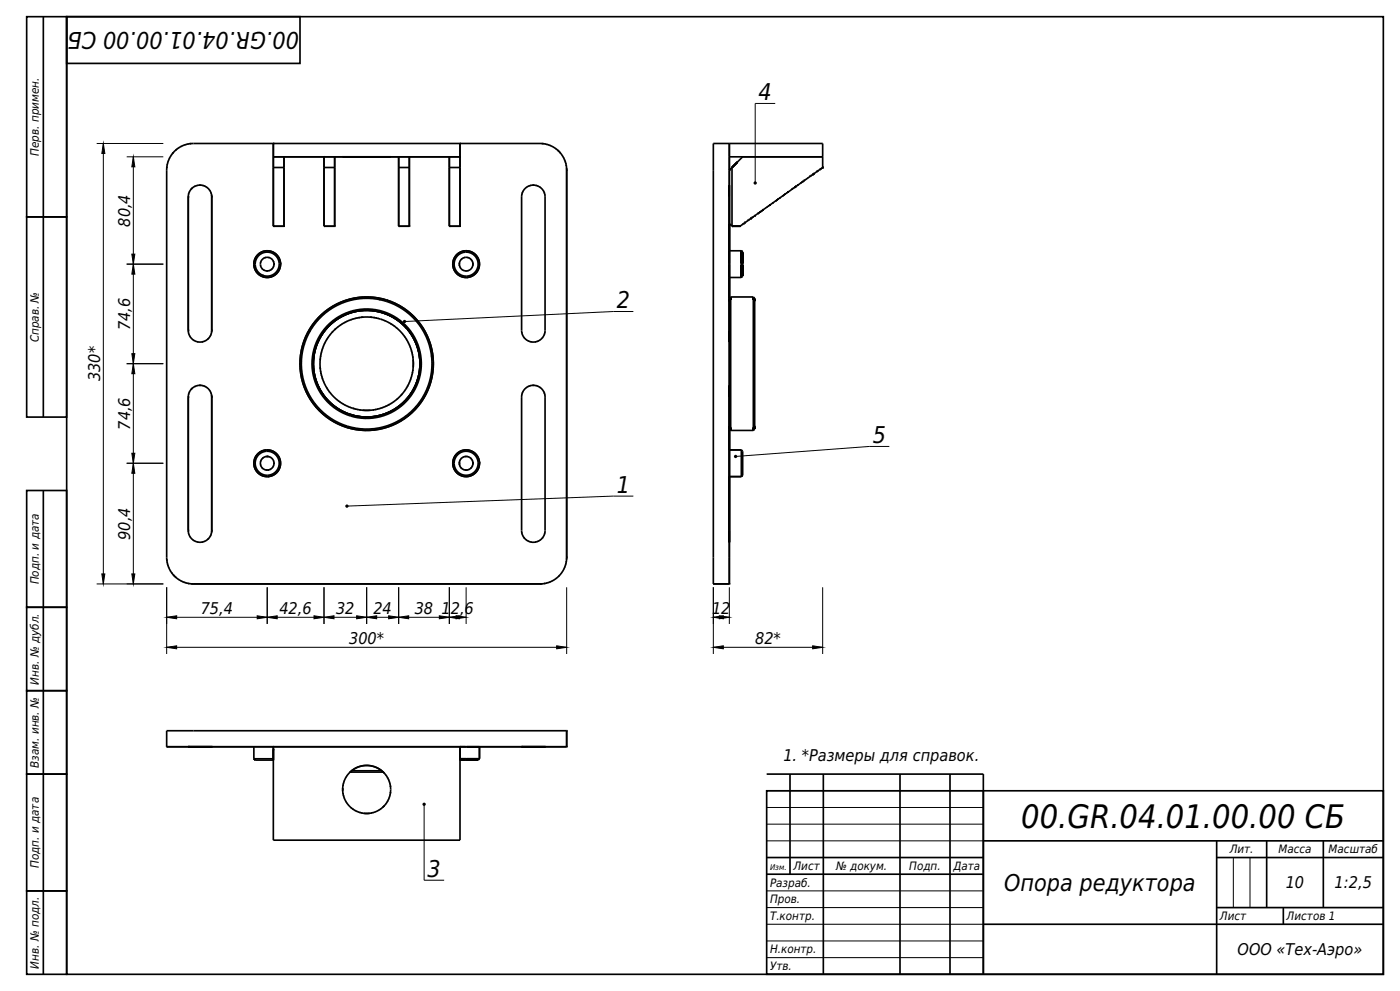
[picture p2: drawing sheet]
<svg xmlns="http://www.w3.org/2000/svg" width="420mm" height="297mm" viewBox="0 0 420 297" stroke-linecap="round" stroke-linejoin="round" font-family="sans-serif">
<g fill="none" stroke="#000" stroke-width=".5">
<path d="M8 5h12v60h-12zM13 5v120M20 5h395v287h-395zM20 5h70v14h-70zM50.1 49.9l-.1 .5M50.2 49.3l-.1 .2M50.3 48.8v.1M50.4 48.4v.1M50.5 48.1v.1M50.8 47.5v.1M50.9 47.3v.1M51.3 46.7l-.1 .1"/>
<path d="M51.5 46.3v.1M52 45.7l-.3 .4M53.1 44.7l-.4 .3M53.4 44.5h-.1M53.8 44.2l-.1 .1M54.4 43.9h-.1M54.6 43.8h-.1M55.2 43.5h-.1M55.5 43.4h-.1M55.9 43.3h-.1M56.5 59v40M56.5 59l.3-1.4 .7-1 1.2-.9 1.2-.2 1.4 .2 1.2 .8 .7 1.1 .3 1.4"/>
<path d="M56.5 58.8v.2M56.5 43.1l-.2 .1M56.6 58v.2M56.7 57.7v.1M56.9 57.4l-.1 .1M57.4 43l-.5 .1M57.7 56.3l-.4 .4M58.5 55.8l-.1 .1M58.8 55.7h.1M59.2 55.6h-.1M59.7 55.5h.7M60.8 55.6h.1"/>
<path d="M61.2 55.7h.1M61.5 55.8h.1M61.8 56h.1M62.1 56.2h.1M62.7 56.8l.1 .1M63 57.1v.1M63.2 57.6l.1 .1M63.3 57.9l.1 .1M63.5 58.3v.7M63.5 59v40M82 43h56M82 47h56"/>
<path d="M82 43v4M82 47h2.4a.56 .56 0 0 1 .7 0 .56 .56 0 0 1 .1 .7v2.5M82 47v3.2M82 50.2h3.2M82 50.2v17.6M82 50.2l.1 .1M82 43h.1M82 47h.1M82.1 43h-24.1l-1.6 .2-2.1 .7-1.9 1.4-1.5 2-.7 2.1-.2 1.6v116.5l.3 1.7 .6 1.4 1.6 2.2 2.4 1.6 1.5 .4 1.6 .2M85.2 50.2v17.6M85.2 47.1v3.1M85.2 50.2l-.1 .1"/>
<path d="M85.3 47h11.9M97.2 47h2.4a.56 .56 0 0 1 .7 0 .56 .56 0 0 1 .1 .7v2.5M97.2 47v3.2M97.2 50.2h3.2M97.2 50.2v17.6M97.2 50.2l.1 .1M100.4 47h19.1M100.4 50.2v17.6M100.4 50.2l-.1 .1M102.8 47h14.4M119.6 50.2h3.2M119.6 50.2v17.6"/>
<path d="M119.6 47.1v3.1M119.6 50.2l.1 .1M122.8 47h-2.4a.56 .56 0 0 0-.7 0 .56 .56 0 0 0-.1 .7v2.5M122.8 47v3.2M122.8 50.2v17.6M122.8 47.1v3.1M122.8 50.2l-.1 .1M122.8 47h11.9M134.8 50.2h3.2M134.8 50.2v17.6M134.8 47.1v3.1M134.8 50.2l.1 .1"/>
<path d="M138 43h24l2.2 .3 2.4 1.2 1.9 1.9 1.1 2.2 .4 2.4M138 43v4M138 47h-2.4a.56 .56 0 0 0-.7 0 .56 .56 0 0 0-.1 .7v2.5M138 47v3.2M138 50.2v17.6M138 50.2l-.1 .1M156.6 58.3l-.1 .1M156.7 57.7l-.1 .3M156.8 57.5v.1M156.9 57.3h.1M157.5 56.6l1.6-1 2 .1 1.6 1 .6 1 .2 1.1v40.4l-.3 1.2-.8 1.2-1.1 .7-1.2 .2-1.3-.2-1.2-.7-.7-1-.4-1.4v-40.2l.3-1.4zM158 56.1l-.1 .1"/>
<path d="M158.5 55.8h.1M158.8 55.7h-.1M159.2 55.6h-.1M159.7 55.5h.6M160.8 55.6h.1M161.2 55.7h.1M161.5 55.8h.1M162 56.1l.1 .1M162.5 43l.6 .1M163.1 57.3h.1M163.2 57.5v.1M163.3 57.7l.1 .3"/>
<path d="M163.4 58.3l.1 .1M163.6 43.2h.1M164 43.3h.2M164.5 43.4h.1M164.8 43.5h.1M165 43.6l.2 .1M166 44.1h.1M166.6 44.5l.2 .1M167.2 44.9l.5 .5M167.8 45.5l.3 .3M168.7 46.6h.1M169 47.2l.1 .1"/>
<path d="M169.1 47.4l.1 .1M169.3 47.7h.1M169.4 47.9v.1M169.5 48.2v.1M169.6 48.5l.1 .2M169.7 48.9l.1 .2M169.8 49.4l.1 .4M170 50.3v.7M170 51v116M218.8 43h27.2a.53 .53 0 0 1 .6 0 .53 .53 0 0 1 .2 .6v3.4M218.8 43v3.2a.57 .57 0 0 0 0 .7 .57 .57 0 0 0 .8 .1h27.2M218.8 59v40"/>
<path d="M218.8 55.5v3.5zM218.8 47.1v3.9M218.8 43v8M218.8 51v116M218.8 43h-4a.5 .5 0 0 0-.5-.1 .5 .5 0 0 0-.3 .5v131.6M218.8 51v15.3a1.52 1.52 0 0 0 .8 1.5M218.9 50.9l-.1 .1M219.6 50.2v17.6M219.6 50.2l-.8 .8M219.6 50.2l-.1 .1M221.1 48.7l-1.4 1.4 1.6-1.6-1.7 1.7M233.1 59.9h.1"/>
<path d="M233.5 59.7h-.1M234 59.3l-.2 .1M234.8 58.7h.1M235.2 58.4l-.1 .1M235.6 58.2h-.1M236 57.9h-.1M236.5 57.5l-.2 .1M237.7 56.6l-.1 .1M238.1 56.4l-.1 .1M238.5 56.1l-.2 .1M238.9 55.8l-.2 .1M239.4 55.5l-.2 .1"/>
<path d="M240.2 54.9h.1M240.6 54.6l-.1 .1M240.9 54.4h.1M241.4 54l-.1 .1M242.3 53.4h-.1M243.1 52.8l-.1 .1M243.5 52.6h-.1M243.9 52.2l-.2 .2M244.3 52l-.2 .1M245.2 51.4h-.1M245.5 51.1l-.1 .1M246 50.8h-.1"/>
<path d="M246.3 50.5v.1M246.8 50.2l-.1 .1M246.8 50.2l-24.8 17.6h-2.4M246.8 47h-23.3a2.26 2.26 0 0 0-1.8 1.1l-2.1 2.1M246.8 47v3.2M8 65h12v60h-12zM78.2 79.6v.1M78.2 78.5v.2M78.3 78.3h.1M78.5 78l-.1 .1M79.1 77.4l-.1 .1M79.3 77.3h.1"/>
<path d="M79.7 77.2h-.2M80.6 77.2h.2M81.6 77.7h.1M81.9 78.1l.1 .2M82 67.8h3.2M82 78.4l.1 .2M82.1 79.8v.1M82.1 67.7l-.1 .1M82.2 78.9v.2M82.2 79.1v.3M85.1 67.7l.1 .1M97.2 67.8h3.2"/>
<path d="M97.3 67.7l-.1 .1M100.3 67.7l.1 .1M119.6 67.8h3.2M119.7 67.7l-.1 .1M122.7 67.7l.1 .1M134.8 67.8h3.2M134.9 67.7l-.1 .1M137.8 79.2l.1 .5M137.8 78.7v.4M137.9 67.7l.1 .1M137.9 79.9l.1 .1M138.2 77.9v.1"/>
<path d="M138.6 77.6l-.2 .1M139 77.3h-.1M139.4 77.2h-.1M140.3 77.2h.1M140.7 77.3l.1 .1M141.1 77.5v.1M141.3 77.8l.2 .2M141.6 78.1v.1M141.7 78.4l.1 .1M141.7 79.9v.1M141.8 78.7v.9M218.8 67.1v8"/>
<path d="M218.8 79v-3.8v8v-4M218.8 75.2h3.6M222.4 75.2h.1M222.4 75.2l.4 .4M222.4 79v-3.8v8v-4M222.8 75.6h.1M222.8 79v-3.4v3.7M222.8 79.3v3.5zM222.8 67.2v.1M223.2 67h-.1M223.6 66.6l-.1 .1M224.5 66v.1"/>
<path d="M224.9 65.8h-.1M225.3 65.4l-.2 .2M225.7 65.2h-.1M226 64.9v.1M226.5 64.6l-.1 .1M227.4 64h-.1M227.7 63.7v.1M228.2 63.4l-.2 .1M228.6 63.1l-.2 .1M229 62.8l-.1 .1M230.3 61.9l-.1 .1M230.6 61.7h-.1"/>
<path d="M231.1 61.4l-.2 .1M232 60.7l-.1 .1M232.8 60.1l-.1 .1M56.5 99l.3 1.4 .7 1 1.2 .9 1.2 .2 1.4-.2 1.1-.7 .8-1.2 .3-1.4M56.5 99v.3M56.6 99.8v.1M63.4 100h.1M63.5 99v.6M78.7 80.5l.1 .1M78.7 82.5l.3 .1-.3-.1M79.2 80.9l.1 .1M79.9 81.2h.5"/>
<path d="M80.9 81.1h-.2M81.1 81h.1M81.5 80.7l-.2 .1M81.7 80.5l-.1 .1M81.9 80.3h-.1M82 80v.1M93 99.2l-.1 .2M99.8 99.4l-.1 .2M100.7 98.5l-.3 .3M101.5 97.9l-.1 .1M101.9 97.6h-.1M102.2 97.4h-.1"/>
<path d="M102.7 97.1h-.1M103.1 96.8l-.1 .1M103.5 96.6l-.2 .1M103.7 96.5h-.1M103.9 96.4h.1M104.2 96.3h-.1M104.8 96l-.1 .1M105.1 95.9h-.1M105.4 95.8h-.1M105.8 95.6l-.1 .1M106.2 95.5l-.1 .1M106.7 95.4h-.2"/>
<path d="M107.2 95.3h-.2M107.9 95.2h-.3M109 95l-.7 .1M111 95l.6 .1M112.1 95.2h.3M112.8 95.3h.3M113.4 95.4l.1 .1M113.8 95.5l.1 .1M113.8 89.8h.3M114.2 95.7h.1M114.6 95.8h.1M114.8 93.7l3 1.4 2.8 1.9 2.2 2.4 1.2 1.9 1.3 3.1 .6 3.3v3.3l-.8 3.2-.9 2.1-1.8 2.8-2.4 2.4-2.8 1.8-3.2 1.2-2.5 .4h-3l-3.3-.6"/>
<path d="M114.8 93.7l2 .8 2 1.1 3.2 2.9M114.8 93.7l-3.3-.6h-3.4l-3.2 .7-2.4 1.1-2.5 1.6-2.4 2.4-1.8 2.8-1.2 3.1-.6 3.3 .1 2.4 .6 3.1 1.3 3.1 1.9 2.7 2.1 2.1 2.2 1.4 3 1.4M115.2 96l.1 .1M115.5 96.1v.1M116.7 96.7l.1 .1M117.1 97l.2 .1M117.6 97.2v.1M117.9 97.4l.1 .1M118.2 97.7l.2 .1M118.9 98.2l.2 .1M122.1 98.6l1.4 1.8 1.3 2.5 .8 2.6 .3 2.2 .1 2.2-.6 3.3-.7 2.1-1.2 2.2-1.9 2.5-1.6 1.5-2.5 1.6-2.4 1.1-2.1 .5-2.4 .3-3.2-.2-2.2-.5M138 80.1l.1 .2"/>
<path d="M138.7 80.8v.1M138.9 81h.1M139.2 81.1h.1M139.6 81.2h.3M140.1 81.2h-.2M140.5 81.1h-.1M141.6 80.2h.1M156.5 99.6l.1 .2M163.5 99.6l-.1 .2M218.8 90.3v-.9v39.2v-1M218.8 83.2v6.2M218.8 99v3.5z"/>
<path d="M219.2 89.9v-.9v40v-1.1M222.8 82.8l-.4 .4h-2.8a.59 .59 0 0 0-.8 0 .59 .59 0 0 0 0 .8v5.4l.4-.4h6.8l.4 .4M226 89.9v-.9v40v-1.1M226.4 90.3v-.9v39.2v-1M56.5 119v40M56.5 119l.2-1.2 .8-1.2 1-.8 1.4-.3 1.4 .2 1.2 .8 .7 1.1 .3 1.4M56.5 118.8v.2M56.6 118v.2M56.7 100.2v.1M56.7 117.7v.1M56.9 117.4l-.1 .1M56.9 100.7l.1 .1"/>
<path d="M57.1 100.9v.1M57.7 116.3l-.4 .4M57.9 101.8l.1 .1M58.2 102l.1 .1M58.5 115.8l-.1 .1M58.5 102.2h.1M58.8 115.7h.1M59.2 102.4l.3 .1M59.2 115.6h-.1M59.7 115.5h.7M60.8 115.6h.1M60.9 102.4l-.4 .1"/>
<path d="M61.2 115.7h.1M61.2 102.3h-.1M61.5 115.8h.1M61.5 102.2h-.1M61.8 116h.1M62.1 116.2h.1M62.6 101.3l-.2 .3M62.7 116.8l.1 .1M63 117.1v.1M63 100.8v.1M63.1 100.6v.1M63.2 117.6l.1 .1"/>
<path d="M63.3 100.3l-.1 .1M63.3 117.9l.1 .1M63.5 118.3v.7M63.5 119v40M91.3 103v.3M96 110.1l.1 .5M96.1 107.5l-.1 .4M96.2 111.2v.2M96.2 106.6v.3M96.3 111.7v.4M96.3 106v.2M96.4 112.3l.1 .2"/>
<path d="M96.4 105.5v.2M96.5 112.8l.1 .2M96.6 105.1l-.1 .1M96.7 113.2v.2M96.7 104.7l-.1 .1M96.8 113.6v.1M96.8 104.3v.1M96.9 104v.1M97 114.2l.1 .1M97.1 103.7l-.1 .1M97.1 114.5h.1M97.3 103.1v.1"/>
<path d="M97.4 102.9h.1M97.5 102.6v.1M97.6 102.4v.1M97.9 102l-.1 .1M98 116.1l.1 .2M98 101.8v.1M98.1 101.6v.1M98.2 116.6h.1M98.4 116.9l.1 .1M98.4 101.1v.1M98.6 100.8v.1M98.7 117.3l.1 .1"/>
<path d="M99 100.4h-.1M99.2 117.9h.1M101.1 119.8l.1 .1M119.3 119.5l-.2 .1M120.6 118.1l-.3 .3M120.8 100.1l.1 .1M121.2 100.6h.1M121.5 101l.1 .1M121.5 117l-.1 .1M121.7 116.7l-.1 .1M121.8 101.4v.1M121.9 101.7h.1"/>
<path d="M122 116.3h-.1M122.1 101.9l.1 .2M122.1 116.1h-.1M122.3 115.6l-.1 .3M122.4 102.5v.1M122.4 115.4v.1M122.5 102.7v.1M122.5 115.2v.1M122.6 115v.1M122.8 103.2v.1M122.8 114.7l-.1 .1M122.8 103.5l.1 .1"/>
<path d="M122.9 114.4v.1M123 103.8v.1M123 114.1v.1M123.1 104.1l.1 .1M123.2 113.8l-.1 .1M123.2 104.4l.1 .1M123.3 113.5l-.1 .1M123.4 104.8v.1M123.4 113.1l-.1 .1M123.5 105.1v.3M123.5 112.7v.1M123.6 105.6v.3"/>
<path d="M123.6 112.1v.2M123.7 106.3v.1M123.8 111.6l-.1 .2M123.8 106.8l.1 .4M123.9 110.9l-.1 .3M123.9 107.8v2.3M129.4 106.6l.1 .2M156.6 118.3l-.1 .1M156.6 100l.1 .1M156.7 117.7l-.1 .3M156.8 100.4v.1M156.8 117.5v.1"/>
<path d="M156.9 117.3h.1M157.2 101.1l.1 .2M157.5 116.6l1.6-1 2 .1 1.6 1.1 .6 1 .2 1v40.4l-.3 1.3-.8 1.1-1.1 .7-1.2 .2-1.4-.2-1.1-.7-.7-1-.4-1.4v-40.2l.3-1.4zM157.9 101.8l.1 .1M158 116.1l-.1 .1M158.5 102.2h.1M158.5 115.8h.1M158.8 115.7h-.1M158.8 102.3h.1M159.2 102.4l.3 .1M159.2 115.6h-.1M159.7 115.5h.6"/>
<path d="M160.8 102.4l-.3 .1M160.8 115.6h.1M161.2 115.7h.1M161.2 102.3h-.1M161.5 115.8h.1M161.5 102.2h-.1M162 116.1l.1 .1M162.1 101.8l-.1 .1M162.8 101.1l-.1 .2M163.1 117.3h.1M163.2 117.5v.1M163.2 100.4v.1"/>
<path d="M163.3 117.7l.1 .3M163.4 100l-.1 .1M163.4 118.3l.1 .1M218.8 119v40M218.8 115.5v3.5zM78.2 139.3v.1M78.2 138.3v.1M78.3 139.7h.1M78.4 137.9l-.1 .1M78.6 137.5l-.1 .1M79 137.2l-.2 .1M79.2 137l-.1 .1"/>
<path d="M79.5 136.9l-.1 .1M80.1 136.8l.8 .1 .7 .5 .6 1.4-.6 1.4-1.4 .7M80.1 136.8l.5 .1M80.1 136.8h-.4M80.1 136.8l-1.4 .6-.5 .8-.1 .7 .2 .8 .5 .7 1.4 .5M80.8 136.9l.2 .1M81.2 137.1h.1M81.7 137.5l.1 .1M81.9 140h-.1M82 139.7v.1M82.1 138.1v.2M82.1 139.5h.1"/>
<path d="M82.2 138.6v.4M101.6 120.2h.1M102 120.5l.1 .1M102.4 120.8h.1M102.7 120.9v.1M102.9 121.1l.2 .1M103.3 121.3h.1M103.5 121.4h.1M104.2 121.7l.1 .1M104.5 121.8l.1 .1M105.1 122.1h.1M105.4 122.2l.1 .1"/>
<path d="M105.8 122.4h.1M106 128.2h.3M106.1 122.4l.3 .1M106.6 122.6h.2M107.2 122.7l.2 .1M107.8 122.8l.4 .1M108.8 122.9h2.3M112.2 122.8l-.3 .1M112.8 122.7l-.2 .1M113.4 122.6h-.3M113.8 122.5h-.1M114.2 122.3l-.1 .1"/>
<path d="M114.6 122.2l-.1 .1M114.9 122.1h-.1M115.2 122h-.1M115.5 121.9h-.1M115.8 121.7l-.1 .1M116.1 121.6h-.1M116.3 121.5h-.1M116.5 121.4h-.1M116.9 121.2l-.3 .1M117.3 120.9v.1M117.8 120.6l-.1 .1M118.1 120.4l-.1 .1"/>
<path d="M121.7 124.7l-.1 .1M124.8 121.8l-.1 .1M137.8 138.9v.4M137.8 138.4v.5M137.9 139.5l.1 .2M138 138l-.1 .2M138 139.8l.1 .1M138.1 137.8h.1M138.5 137.3l-.2 .2M138.9 137l-.1 .1M139.1 136.9l-.1 .1M139.8 136.8h-.4"/>
<path d="M139.9 136.8h.4M140.6 136.9l.1 .1M140.8 137.1h.1M141.2 137.3l.2 .2M141.6 137.8v.1M141.6 139.9h.1M141.7 138l.1 .1M141.8 139.5l-.1 .2M141.8 138.4l.1 .4M141.9 138.8l-.7-1.4-.7-.5-.7-.1-.8 .2-.7 .5-.5 1.4M141.9 138.8l-.1 .5M141.9 138.8l-.2 .8-.4 .7-1.4 .6-1.5-.6-.6-1.4"/>
<path d="M218.8 134.8v8M218.8 134.8v.1M218.8 134.8h3.6M218.8 134.9h.1M218.8 128.7v6.1M222.4 134.8l.4 .4v7.2M222.4 134.8v8M222.4 134.8v.1M222.4 134.9h.1M226.4 128.6l-.4 .4h-6.8l-.4-.4v6.2M8 147h12v35h-12zM13 147v145"/>
<path d="M56.5 159l.2 1.2 .8 1.2 1.2 .9 1.2 .2 1.4-.2 1.2-.9 .7-1 .3-1.4M56.5 159v.3M56.6 159.8v.1M63.4 160h.1M63.5 159v.6M78.6 140.1l.1 .2M78.9 140.5h.1M79.4 140.7l.1 .1M79.7 140.8l.5 .1M80.7 140.8l-.5 .1M81 140.7l-.1 .1M81.2 140.6h-.1"/>
<path d="M138.3 140.2l.2 .2M138.8 140.6h.1M139 140.7h.1M140.3 140.8h-.9M140.7 140.7l-.2 .1M140.9 140.6h-.1M141.4 140.2l-.2 .2M156.5 159.6l.1 .2M163.5 159.6l-.1 .2M218.8 142.8h.1M218.8 142.8v16.2M218.8 159v3.5z"/>
<path d="M218.8 142.8v24.2M222.4 142.8h.1M222.8 142.4l-.4 .4M222.8 142.4l-.4 .4h-3.6M50 167.5l.1 .6M50.2 168.6v.1M50.3 169v.2M50.4 169.5v.1M50.5 169.8v.1M50.6 170l.1 .2M51.1 171v.1M51.5 171.6l.1 .2"/>
<path d="M51.9 172.2l.5 .5M52.5 172.8l.3 .3M53.6 173.7h.1M54.2 174l.1 .1M54.4 174.1l.1 .1M54.7 174.3h.1M54.9 174.4h.1M55.2 174.5h.1M55.5 174.6l.2 .1M55.9 174.7l.2 .1M56.4 174.8l.4 .1M56.7 160.2v.1"/>
<path d="M56.9 160.7l.1 .1M57.1 160.9v.1M57.3 175h.7M57.9 161.8l.1 .1M58 175h104M58.2 162l.1 .1M58.5 162.2h.1M59.2 162.4l.3 .1M60.9 162.4l-.4 .1M61.2 162.3h-.1M61.5 162.2h-.1M62.6 161.3l-.2 .3"/>
<path d="M63 160.8v.1M63.1 160.6v.1M63.3 160.3l-.1 .1M156.6 160l.1 .1M156.8 160.4v.1M157.2 161.1l.1 .2M157.9 161.8l.1 .1M158.5 162.2h.1M158.8 162.3h.1M159.2 162.4l.3 .1M160.8 162.4l-.3 .1M161.2 162.3h-.1"/>
<path d="M161.5 162.2h-.1M162.1 161.8l-.1 .1M162.7 175h-.7M162.8 161.1l-.1 .2M163.2 160.4v.1M163.4 160l-.1 .1M163.6 174.8l-.4 .1M164.1 174.7l-.2 .1M164.5 174.6h-.1M164.8 174.5h.1M165.1 174.4h-.1M165.6 174.1l-.1 .1"/>
<path d="M166.9 173.3h.1M167.7 172.6l-.1 .1M168.3 171.9h.1M169.2 170.5l-.1 .1M169.4 170v.1M169.5 169.8h.1M169.6 169.4v.1M169.8 168.9l-.1 .2M169.9 168.2l-.1 .4M170 167l-.2 1.6-.5 1.6-.8 1.4-1 1.2-2.5 1.6-3 .6M170 167v.7M214 175h.1"/>
<path d="M218.8 167v7.3a.53 .53 0 0 1 0 .7 .53 .53 0 0 1-.7 0h-4.1M8 182h12v25h-12zM8 207h12v25h-12zM170 219h.1M170 219v4a.5 .5 0 0 1 .1 .5 .5 .5 0 0 1-.5 .3h-7.6M170 219h-119.3a.47 .47 0 0 0-.7 0 .47 .47 0 0 0 0 .7v3.3a.5 .5 0 0 0-.1 .5 .5 .5 0 0 0 .5 .3h7.6M8 232h12v35h-12zM56.5 223.8h7M58 223.8h18M58 223.8h104M76.2 227.4h.1M76.2 223.8v3.6l.4 .4"/>
<path d="M76.2 227.4h5.9M76.2 223.8h5.9M76.2 227.4l.4 .4M76.6 227.8h.1M82 223.8v27.2a.53 .53 0 0 0 0 .6 .53 .53 0 0 0 .6 .2h54.6a.53 .53 0 0 0 .6 0 .53 .53 0 0 0 .2-.6v-27.4M82 223.8h56M82 223.8v4v-.8M82 224.6l.1 3.2h-5.5M82 224.6v2.4M82 223.8h.1M82 227h.1M82 224.6h.1"/>
<path d="M82.1 224.5l-.1 .1M102.8 236.6v.4M102.8 236.2v.4M102.9 237.7v.3M102.9 235.2v.3M103 238.3l.1 .2M103.1 234.7l-.1 .2M103.1 238.7l.1 .1M103.2 234.4l-.1 .1M103.3 239.1v.1M103.3 234v.1M103.8 233l-.1 .1"/>
<path d="M103.9 232.8v.1M104.1 232.4v.1M104.9 231.5l2.4-1.6 1.4-.4 1.6-.1 1.4 .2 1.5 .5 2.1 1.7M105 231.4h10.1M105.3 231h9.3M115.8 232.3v.1M116 232.6l.1 .1M116.2 232.9l.1 .2M116.4 233.3v.1M116.4 239.8v.1M116.5 233.5v.1M116.5 239.6v.1"/>
<path d="M116.6 233.7l.1 .2M116.7 239.3l-.1 .2M116.8 234.1v.1M116.8 239v.1M116.9 234.5h.1M116.9 238.7h.1M117 234.9v.1M117 238.2v.1M117.1 235.4l.1 .4M117.2 237.4l-.1 .4M137.9 223.8h1.9M137.9 227.4h1.9"/>
<path d="M137.9 224.5l.1 .1M138 227.8h5.4h-3.4M138 227.4h5.8h-3.8M138 223.8h5.8h-3.8M138 224.6v2.4a.51 .51 0 0 0 0 .6 .51 .51 0 0 0 .5 .2h1.3M138 223.8v4v-3.2M143.8 223.8h.1M143.8 227.4h.1M143.8 227.4l-.4 .4M143.8 223.8v3.6M143.9 223.8h18.1M156.5 223.8h7"/>
<path d="M230 237h185v55h-185zM230 232h65v60M237 232v30M247 232v60M270 232v60M285 232v60M103.7 240.1l.1 .1M103.9 240.3v.1M104.1 240.7v.1M105.3 242.1l.2 .1M105.8 242.4l.2 .2M106.5 242.9l.1 .1"/>
<path d="M106.8 243v.1M107 243.1l.1 .1M107.6 243.4h.1M107.9 243.5h.2M108.4 243.6l.3 .1M110.9 243.7h-1.7M111.6 243.6l-.3 .1M112 243.5h-.1M112.7 243.3h-.1M113.7 242.8h-.1M113.9 242.7h-.1M114.2 242.4v.1"/>
<path d="M115.3 241.4l-.5 .6M115.8 240.8v.1M116.1 240.5l-.1 .1M116.3 240.1l-.1 .2M230 257h65M295 252h120M365 257h50M365 252v40M380 252v20M397 252v20M8 267h12v25h-12zM230 262h65"/>
<path d="M295 277h120M365 272h50M385 272v5"/>
<circle cx="80.2" cy="79.2" r="2.04"/>
<circle cx="80.2" cy="79.2" r="4"/>
<circle cx="80.2" cy="79.2" r="3.6"/>
<circle cx="139.8" cy="79.2" r="3.6"/>
<circle cx="139.8" cy="79.2" r="2.04"/>
<circle cx="139.8" cy="79.2" r="4"/>
<circle cx="110" cy="109" r="19.6"/>
<circle cx="110" cy="109" r="16.4"/>
<circle cx="110" cy="109" r="14"/>
<circle cx="110" cy="109" r="20"/>
<circle cx="80.2" cy="138.8" r="3.6"/>
<circle cx="80.2" cy="138.8" r="4"/>
<circle cx="139.8" cy="138.8" r="4"/>
<circle cx="139.8" cy="138.8" r="3.6"/>
<circle cx="110" cy="236.6" r="7.2"/>
</g>
<g fill="none" stroke="#000" stroke-width=".3">
<path d="M232.6 31h-6v23.8M29 43h20M31 43v132M38 47h11M40 47v128M38 79.2h11M190 93.4h-6l-62.6 3M38 109h11M38 138.8h11M266.8 133.8h-6l-40.1 3M190 148.7h-6l-79.9 3M29 175h20"/>
<path d="M50 176v20M80.2 176v11M97.2 176v11M110 176v11M119.6 176v11M134.8 176v11M139.8 176v11M170 176v20M214 176v20M218.8 176v11M246.8 176v20M50 185h89.8"/>
<path d="M50 194h120M214 185h4.8M214 194h32.8M230 237h65M127.2 241v22.8h6M230 252h65M230 247h65M230 242h65M370 257v15M375 257v15M230 277h65M230 272h65"/>
<path d="M230 267h65M230 292h65M230 287h65M230 282h65"/>
</g>
<g fill="#000" stroke="#000" stroke-width=".3">
<path d="M31 43l.5 3h-.9zM40 47l.4 3h-.9zM40 79.2l.4 3h-.9zM39.5 76.2h.9l-.4 3zM40 109l.4 3h-.9zM39.5 106h.9l-.4 3zM40 138.8l.4 3h-.9zM39.5 135.8h.9l-.4 3zM30.6 172h.9l-.5 3zM39.5 172h.9l-.4 3zM50 185l3-.4v.9zM50 194l3-.5v1z"/>
<path d="M77.2 184.6l3 .4-3 .5zM80.2 185l3-.4v.9zM94.2 184.6l3 .4-3 .5zM97.2 185l3-.4v.9zM107 184.6l3 .4-3 .5zM110 185l3-.4v.9zM116.6 184.6l3 .4-3 .5zM119.6 185l3-.4v.9zM131.8 184.6l3 .4-3 .5zM134.8 185l3-.4v.9zM136.8 184.6l3 .4-3 .5zM167 193.5l3 .5-3 .5z"/>
<path d="M214 185l3-.4v.9zM214 194l3-.5v1zM215.8 184.6l3 .4-3 .5zM243.8 193.5l3 .5-3 .5z"/>
</g>
<g fill="#000">
<circle cx="226.6" cy="54.8" r=".5"/>
<circle cx="121.4" cy="96.4" r=".5"/>
<circle cx="220.7" cy="136.8" r=".5"/>
<circle cx="104.1" cy="151.7" r=".5"/>
<circle cx="127.2" cy="241" r=".5"/>
</g>
<text font-size="9.7" x="306.4" y="248">00.GR.04.01.00.00 СБ</text>
<g font-size="6.9">
<text x="89.7" y="9.5" transform="rotate(-180 89.7 9.5)">00.GR.04.01.00.00 СБ</text>
<text x="227.6" y="30">4</text>
<text x="185" y="92.4">2</text>
<text x="261.8" y="132.8">5</text>
<text x="185" y="147.7">1</text>
<text x="128.3" y="262.8">3</text>
<text x="301.3" y="267">Опора редуктора</text>
</g>
<g font-size="4.9">
<text x="39" y="67.9" transform="rotate(-90 39 67.9)">80,4</text>
<text x="39" y="98.9" transform="rotate(-90 39 98.9)">74,6</text>
<text x="30" y="114.3" transform="rotate(-90 30 114.3)">330*</text>
<text x="39" y="128.8" transform="rotate(-90 39 128.8)">74,6</text>
<text x="39" y="161.8" transform="rotate(-90 39 161.8)">90,4</text>
<text x="60.2" y="184">75,4</text>
<text x="83.8" y="184">42,6</text>
<text x="100.8" y="184">32</text>
<text x="112" y="184">24</text>
<text x="124.4" y="184">38</text>
<text x="132.5" y="184">12,6</text>
<text x="213.6" y="184">12</text>
<text x="104.7" y="193">300*</text>
<text x="226.5" y="193">82*</text>
<text x="235" y="228">1. *Размеры для справок.</text>
<text x="385.7" y="266.3">10</text>
<text x="400.4" y="266.3">1:2,5</text>
<text x="371.3" y="286.3">ООО «Тех-Аэро»</text>
</g>
<g font-size="3.5">
<text x="11.6" y="46.7" transform="rotate(-90 11.6 46.7)">Перв. примен.</text>
<text x="11.6" y="102.6" transform="rotate(-90 11.6 102.6)">Справ. №</text>
<text x="11.6" y="175.1" transform="rotate(-90 11.6 175.1)">Подп. и дата</text>
<text x="11.6" y="205.2" transform="rotate(-90 11.6 205.2)">Инв. № дубл.</text>
<text x="11.6" y="230.1" transform="rotate(-90 11.6 230.1)">Взам. инв. №</text>
<text x="368.9" y="255.8">Лит.</text>
<text x="383.5" y="255.8">Масса</text>
<text x="398.6" y="255.8">Масштаб</text>
<text x="11.6" y="260.1" transform="rotate(-90 11.6 260.1)">Подп. и дата</text>
<text x="238" y="260.8">Лист</text>
<text x="250.8" y="260.8">№ докум.</text>
<text x="272.8" y="260.8">Подп.</text>
<text x="231" y="265.8">Разраб.</text>
<text x="231" y="270.8">Пров.</text>
<text x="231" y="275.8">Т.контр.</text>
<text x="366" y="275.8">Лист</text>
<text x="386" y="275.8">Листов 1</text>
<text x="231" y="285.8">Н.контр.</text>
<text x="11.6" y="290.3" transform="rotate(-90 11.6 290.3)">Инв. № подл.</text>
<text x="231" y="290.8">Утв.</text>
</g>
<text font-size="3.4" x="286" y="260.8">Дата</text>
<text font-size="2.4" x="231" y="260.8">Изм.</text>
</svg>
